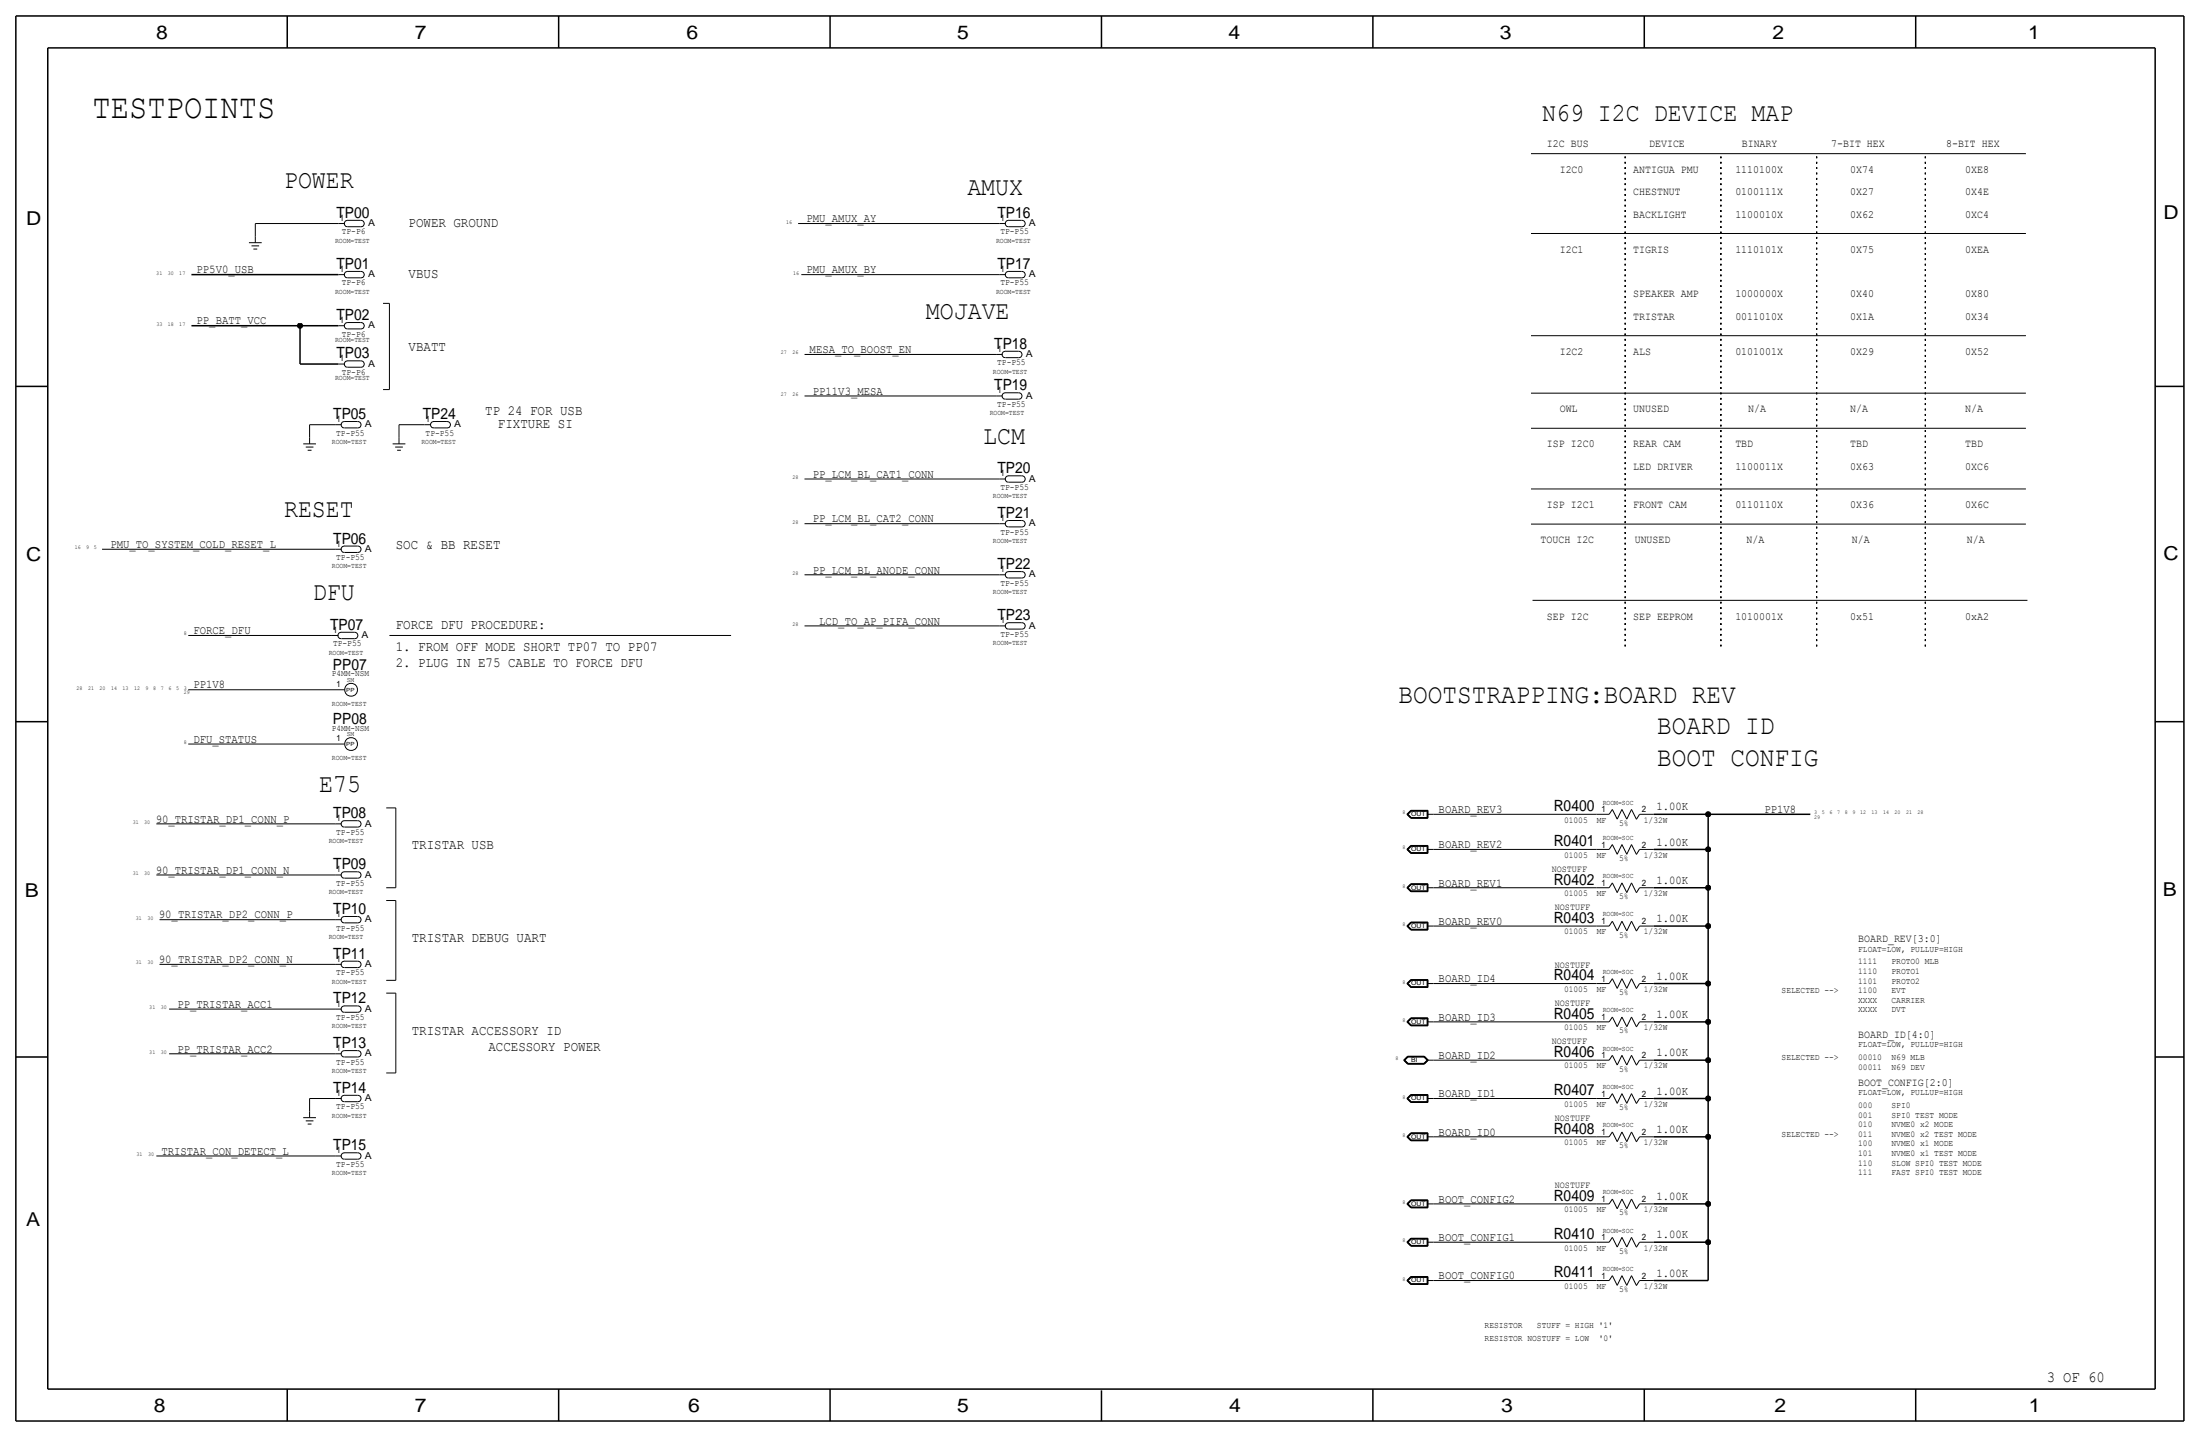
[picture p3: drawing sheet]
<svg xmlns="http://www.w3.org/2000/svg" width="875mm" height="572mm" viewBox="0 0 875 572" stroke-linecap="round" stroke-linejoin="round" font-family="sans-serif">
<g fill="none" stroke="#000" stroke-width=".4">
<path d="M608.9 61.1h196.9zM99 96.5h5.1zM100 97.8h3.1zM100.8 99.1h1.5zM101.5 88.9h33.1zM101.5 88.9v5.1zM101.5 94v2.5zM134.6 88.9h2.5zM138.2 87.6h5.3zM138.3 87.7a1.25 1.25 0 0 0-1.4 1.2 1.25 1.25 0 0 0 1.4 1.3M138.4 90.2h5.1zM143.5 87.7a1.25 1.25 0 0 1 1.4 1.2 1.25 1.25 0 0 1-1.4 1.3"/>
<path d="M317.5 88.9h80zM397.5 88.9h2.5zM401.1 87.6h5.3zM401.2 87.7a1.25 1.25 0 0 0-1.4 1.2 1.25 1.25 0 0 0 1.4 1.3M401.3 90.2h5.1zM406.4 87.7a1.25 1.25 0 0 1 1.4 1.2 1.25 1.25 0 0 1-1.4 1.3M608.9 92.9h196.9zM134.6 109.2h2.5zM138.2 108h5.3zM138.3 108a1.25 1.25 0 0 0-1.4 1.2 1.25 1.25 0 0 0 1.4 1.3M138.4 110.5h5.1zM143.5 108a1.25 1.25 0 0 1 1.4 1.2 1.25 1.25 0 0 1-1.4 1.3"/>
<path d="M318.7 109.2h78.8zM397.5 109.2h2.5zM401.1 108h5.3zM401.2 108a1.25 1.25 0 0 0-1.4 1.2 1.25 1.25 0 0 0 1.4 1.3M401.3 110.5h5.1zM406.4 108a1.25 1.25 0 0 1 1.4 1.2 1.25 1.25 0 0 1-1.4 1.3M134.6 129.5h2.5zM138.2 128.3h5.3zM138.3 128.3a1.25 1.25 0 0 0-1.4 1.3 1.25 1.25 0 0 0 1.4 1.2M138.4 130.8h5.1zM143.5 128.3a1.25 1.25 0 0 1 1.4 1.3 1.25 1.25 0 0 1-1.4 1.2M152.3 120.7h2.6z"/>
<path d="M154.9 120.6v34.3zM399.8 139.7h5.3zM399.9 139.7a1.25 1.25 0 0 0-1.3 1.3 1.25 1.25 0 0 0 1.3 1.2M405.1 139.8a1.25 1.25 0 0 1 1.4 1.2 1.25 1.25 0 0 1-1.4 1.2M608.9 133.5h196.9zM134.6 144.8h2.5zM138.2 143.5h5.3zM138.3 143.6a1.25 1.25 0 0 0-1.4 1.2 1.25 1.25 0 0 0 1.4 1.2M138.4 146.1h5.1zM143.5 143.6a1.25 1.25 0 0 1 1.4 1.2 1.25 1.25 0 0 1-1.4 1.3M152.3 154.9h2.6zM320 141h76.2z"/>
<path d="M320 157.5h76.2zM396.2 157.5h2.5zM396.2 141h2.5zM399.8 156.2h5.3zM399.9 156.3a1.25 1.25 0 0 0-1.3 1.2 1.25 1.25 0 0 0 1.3 1.2M400 158.8h5.1zM400 142.2h5.1zM405.1 156.3a1.25 1.25 0 0 1 1.4 1.2 1.25 1.25 0 0 1-1.4 1.3M608.9 156.4h196.9zM120.6 176.5h5.1zM121.6 177.8h3.1zM122.4 179.1h1.5z"/>
<path d="M123.1 168.9v5.1zM123.1 168.9h10.2zM123.1 174v2.5zM133.3 168.9h2.5zM137 167.6h5.2zM137.1 167.7a1.25 1.25 0 0 0-1.4 1.2 1.25 1.25 0 0 0 1.4 1.3M137.1 170.2h5.1zM142.2 167.7a1.25 1.25 0 0 1 1.4 1.2 1.25 1.25 0 0 1-1.4 1.3M156.2 176.5h5zM157.2 177.8h3zM157.9 179.1h1.6zM158.7 168.9h10.2z"/>
<path d="M158.7 168.9v5.1zM158.7 174v2.5zM168.9 168.9h2.5zM172.5 167.6h5.2zM172.6 167.7a1.25 1.25 0 0 0-1.4 1.2 1.25 1.25 0 0 0 1.4 1.3M172.7 170.2h5zM177.7 167.7a1.25 1.25 0 0 1 1.5 1.2 1.25 1.25 0 0 1-1.5 1.3M608.9 170.3h196.9zM320 190.5h77.5zM397.5 190.5h2.5zM401.1 189.2h5.3zM401.2 189.3a1.25 1.25 0 0 0-1.4 1.2 1.25 1.25 0 0 0 1.4 1.3"/>
<path d="M401.3 191.8h5.1zM406.4 189.3a1.25 1.25 0 0 1 1.4 1.2 1.25 1.25 0 0 1-1.4 1.3M608.9 194.5h196.9zM40.6 218.4h92.7zM133.3 218.4h2.5zM137 217.2h5.2zM137.1 217.2a1.25 1.25 0 0 0-1.4 1.3 1.25 1.25 0 0 0 1.4 1.2M137.1 219.7h5.1zM142.2 217.2a1.25 1.25 0 0 1 1.4 1.3 1.25 1.25 0 0 1-1.4 1.2M320 208.3h77.5zM397.5 208.3h2.5zM401.1 207h5.3z"/>
<path d="M401.2 207.1a1.25 1.25 0 0 0-1.4 1.2 1.25 1.25 0 0 0 1.4 1.2M401.3 209.6h5.1zM406.4 207.1a1.25 1.25 0 0 1 1.4 1.2 1.25 1.25 0 0 1-1.4 1.3M608.9 208.4h196.9zM320 228.6h77.5zM397.5 228.6h2.5zM401.1 227.3h5.3zM401.2 227.4a1.25 1.25 0 0 0-1.4 1.2 1.25 1.25 0 0 0 1.4 1.3M401.3 229.9h5.1zM406.4 227.4a1.25 1.25 0 0 1 1.4 1.2 1.25 1.25 0 0 1-1.4 1.3M609.6 238.8h196.8zM74.9 252.7h57.1z"/>
<path d="M132 252.7h2.6zM135.7 251.5h5.2zM135.8 251.5a1.25 1.25 0 0 0-1.4 1.3 1.25 1.25 0 0 0 1.4 1.2M135.8 254h5.1zM140.9 251.5a1.25 1.25 0 0 1 1.4 1.3 1.25 1.25 0 0 1-1.4 1.2M154.9 252.7h135.9zM320 248.9h77.5zM397.5 248.9h2.5zM401.1 247.7h5.3zM401.2 247.7a1.25 1.25 0 0 0-1.4 1.2 1.25 1.25 0 0 0 1.4 1.3M401.3 250.2h5.1zM406.4 247.7a1.25 1.25 0 0 1 1.4 1.2 1.25 1.25 0 0 1-1.4 1.3"/>
<path d="M74.9 274.3h57.1zM132 274.3h5.1zM74.9 295.9h57.1zM132 295.9h5.1zM62.2 327.7h71.1zM133.3 327.7h2.5zM137 326.4h5.2zM137.1 326.4a1.25 1.25 0 0 0-1.4 1.3 1.25 1.25 0 0 0 1.4 1.2M137.1 328.9h5.1zM142.2 326.4a1.25 1.25 0 0 1 1.4 1.3 1.25 1.25 0 0 1-1.4 1.2M153.6 321.3h3.8zM157.4 321.3v31.8z"/>
<path d="M559.6 337.8l1.5 1.6zM559.6 323.8l1.5 1.6zM559.6 337.8l1.5-1.6zM559.7 337.8l1.5-1.5zM559.7 323.9l1.5-1.5zM559.7 337.8l1.5 1.5zM559.7 323.9l1.5 1.4zM559.9 337.8l1.3-1.4zM559.9 337.8l1.3 1.4zM559.9 323.9l1.3 1.3zM560 337.8l1.3-1.3zM560 323.9l1.3-1.3z"/>
<path d="M560 337.8l1.3 1.3zM560 323.8l1.3 1.3zM561.1 336.2h6.8zM561.1 322.3h6.8zM561.1 322.3l-1.5 1.6zM561.1 339.4h6.8zM561.1 325.4h6.8zM561.2 339.3h6.6zM561.2 325.3h6.6zM561.2 336.3h6.6zM561.2 322.4h6.6zM561.2 339.2h6.5z"/>
<path d="M561.2 325.2h6.5zM561.2 322.5l-1.3 1.4zM561.2 336.4h6.5zM561.2 322.5h6.5zM561.3 336.6h6.3zM561.3 339.1h6.3zM561.3 322.6h6.3zM561.3 325.1h6.3zM567.6 337.8h2.6zM567.6 323.9h2.6zM567.6 336.6v2.5zM567.6 322.6v2.5z"/>
<path d="M567.7 336.4v2.8zM567.7 322.5v2.7zM567.8 336.3v3zM567.8 322.4v2.9zM567.9 336.2v3.2zM567.9 322.3v3.1zM570.2 323.9h64.8zM570.2 337.8h64.8zM635 323.9h5zM635 337.8h5zM641.3 321.9l1.9 3.9zM641.3 335.9l1.9 3.9z"/>
<path d="M641.3 321.9l-1.3 2zM641.3 335.9l-1.3 1.9zM645.1 321.9l-1.9 3.9zM645.1 335.9l-1.9 3.9zM645.1 321.9l1.9 3.9zM645.1 335.9l1.9 3.9zM648.9 321.9l-1.9 3.9zM648.9 335.9l-1.9 3.9zM648.9 321.9l2 3.9zM648.9 335.9l2 3.9zM652.1 323.9h5.7zM652.1 337.8h5.7z"/>
<path d="M652.1 323.9l-1.2 2zM652.1 337.8l-1.2 2.1zM62.2 348h71.1zM133.3 348h2.5zM137 346.7h5.2zM137.1 346.8a1.25 1.25 0 0 0-1.4 1.2 1.25 1.25 0 0 0 1.4 1.2M137.1 349.2h5.1zM142.2 346.8a1.25 1.25 0 0 1 1.4 1.2 1.25 1.25 0 0 1-1.4 1.2M153.6 358.1h3.8zM153.6 353.1h3.8zM157.4 358.1v31.8zM559.6 353.1l1.5 1.5z"/>
<path d="M559.7 353.1l1.5-1.5zM559.7 353.1l1.5 1.4zM559.9 353.1l1.3 1.3zM560 353.1l1.3-1.3zM560 353.1l1.3 1.2zM561.1 351.5h6.8zM561.1 351.5l-1.5 1.6zM561.1 354.6h6.8zM561.2 354.5h6.6zM561.2 351.6h6.6zM561.2 354.4h6.5zM561.2 351.7l-1.3 1.4z"/>
<path d="M561.2 351.7h6.5zM561.3 351.8h6.3zM561.3 354.3h6.3zM567.6 353.1h2.6zM567.6 351.8v2.5zM567.7 351.7v2.7zM567.8 351.6v2.9zM567.9 351.5v3.1zM570.2 353.1h64.8zM635 353.1h5zM641.3 351.1l1.9 3.9zM641.3 351.1l-1.3 2z"/>
<path d="M645.1 351.1l-1.9 3.9zM645.1 351.1l1.9 3.9zM648.9 351.1l-1.9 3.9zM648.9 351.1l2 3.9zM652.1 353.1h5.7zM652.1 353.1l-1.2 2zM63.4 365.8h69.9zM133.3 365.8h2.5zM137 364.5h5.2zM137.1 364.5a1.25 1.25 0 0 0-1.4 1.3 1.25 1.25 0 0 0 1.4 1.2M137.1 367h5.1zM142.2 364.5a1.25 1.25 0 0 1 1.4 1.3 1.25 1.25 0 0 1-1.4 1.2"/>
<path d="M559.6 368.3l1.5 1.6zM559.6 368.3l1.5-1.6zM559.7 368.3l1.5-1.5zM559.7 368.3l1.5 1.5zM559.9 368.3l1.3-1.4zM559.9 368.3l1.3 1.4zM560 368.3l1.3-1.3zM560 368.3l1.3 1.3zM561.1 366.7h6.8zM561.1 369.9h6.8zM561.2 369.8h6.6zM561.2 366.8h6.6z"/>
<path d="M561.2 369.7h6.5zM561.2 366.9h6.5zM561.3 367h6.3zM561.3 369.6h6.3zM567.6 368.3h2.6zM567.6 367v2.6zM567.7 366.9v2.8zM567.8 366.8v3zM567.9 366.7v3.2zM570.2 368.3h64.8zM635 368.3h5zM641.3 366.4l1.9 3.8z"/>
<path d="M641.3 366.4l-1.3 1.9zM645.1 366.4l-1.9 3.8zM645.1 366.4l1.9 3.8zM648.9 366.4l-1.9 3.8zM648.9 366.4l2 3.8zM652.1 368.3h5.7zM652.1 368.3l-1.2 2zM63.4 383.5h69.9zM133.3 383.5h2.5zM137 382.3h5.2zM137.1 382.3a1.25 1.25 0 0 0-1.4 1.3 1.25 1.25 0 0 0 1.4 1.2M137.1 384.8h5.1z"/>
<path d="M142.2 382.3a1.25 1.25 0 0 1 1.4 1.3 1.25 1.25 0 0 1-1.4 1.2M153.6 395h3.8zM153.6 389.9h3.8zM157.4 395v31.7zM559.6 391.2l1.5 1.5zM559.6 391.2l1.5-1.6zM559.7 391.2l1.5-1.5zM559.7 391.2l1.5 1.4zM559.9 391.2l1.3-1.4zM559.9 391.2l1.3 1.3zM560 391.2l1.3-1.3zM560 391.2l1.3 1.2z"/>
<path d="M561.1 389.6h6.8zM561.1 392.7h6.8zM561.2 392.6h6.6zM561.2 389.7h6.6zM561.2 392.5h6.5zM561.2 389.8h6.5zM561.3 389.9h6.3zM561.3 392.4h6.3zM567.6 391.2h2.6zM567.6 389.9v2.5zM567.7 389.8v2.7zM567.8 389.7v2.9z"/>
<path d="M567.9 389.6v3.1zM570.2 391.2h64.8zM635 391.2h5zM641.3 389.2l1.9 3.9zM641.3 389.2l-1.3 2zM645.1 389.2l-1.9 3.9zM645.1 389.2l1.9 3.9zM648.9 389.2l-1.9 3.9zM648.9 389.2l2 3.9zM652.1 391.2h5.7zM652.1 391.2l-1.2 2zM67.3 401.3h66z"/>
<path d="M67.3 419.1h66zM133.3 419.1h2.5zM133.3 401.3h2.5zM137 417.8h5.2zM137 400.1h5.2zM137.1 417.9a1.25 1.25 0 0 0-1.4 1.2 1.25 1.25 0 0 0 1.4 1.3M137.1 400.1a1.25 1.25 0 0 0-1.4 1.2 1.25 1.25 0 0 0 1.4 1.3M137.1 402.6h5.1zM142.2 417.9a1.25 1.25 0 0 1 1.4 1.2 1.25 1.25 0 0 1-1.4 1.3M142.2 400.1a1.25 1.25 0 0 1 1.4 1.2 1.25 1.25 0 0 1-1.4 1.3M559.6 406.4l1.5 1.6zM559.7 406.4l1.5-1.5z"/>
<path d="M559.7 406.4l1.5 1.5zM559.9 406.4l1.3 1.4zM560 406.4l1.3-1.3zM560 406.4l1.3 1.3zM561.1 404.8h6.8zM561.1 404.8l-1.5 1.6zM561.1 408h6.8zM561.2 407.9h6.6zM561.2 404.9h6.6zM561.2 407.8h6.5zM561.2 405l-1.3 1.4zM561.2 405h6.5z"/>
<path d="M561.3 405.1h6.3zM561.3 407.7h6.3zM567.6 406.4h2.6zM567.6 405.1v2.6zM567.7 405v2.8zM567.8 404.9v3zM567.9 404.8v3.2zM570.2 406.4h64.8zM635 406.4h5zM641.3 419.7l1.9 3.9zM641.3 404.5l1.9 3.8zM641.3 419.7l-1.3 1.9z"/>
<path d="M641.3 404.5l-1.3 1.9zM645.1 419.7l-1.9 3.9zM645.1 404.5l-1.9 3.8zM645.1 419.7l1.9 3.9zM645.1 404.5l1.9 3.8zM648.9 419.7l-1.9 3.9zM648.9 404.5l-1.9 3.8zM648.9 419.7l2 3.9zM648.9 404.5l2 3.8zM652.1 406.4h5.7zM652.1 406.4l-1.2 2zM123.1 436.9h10.2z"/>
<path d="M123.1 436.9v5.1zM133.3 436.9h2.5zM137 435.6h5.2zM137.1 435.7a1.25 1.25 0 0 0-1.4 1.2 1.25 1.25 0 0 0 1.4 1.3M137.1 438.1h5.1zM137.1 420.4h5.1zM142.2 435.7a1.25 1.25 0 0 1 1.4 1.2 1.25 1.25 0 0 1-1.4 1.2M153.6 426.7h3.8zM558.3 421.6l1.6 1.6zM558.4 421.6l1.5-1.4zM558.4 421.6l1.5 1.5zM558.6 421.6l1.4-1.3z"/>
<path d="M558.6 421.6l1.4 1.4zM558.8 421.6l1.2 1.3zM558.8 421.6l1.2-1.2zM559.6 436.9l1.5 1.6zM559.6 436.9l1.5-1.6zM559.7 436.9l1.5-1.5zM559.7 436.9l1.5 1.5zM559.9 436.9l1.3-1.4zM559.9 423.2h6.6zM559.9 436.9l1.3 1.4zM559.9 420.1l-1.6 1.5zM559.9 420.1h6.6z"/>
<path d="M559.9 420.2h6.6zM559.9 423.1h6.6zM560 423h6.4zM560 420.3h6.4zM560 436.9l1.3-1.3zM560 422.9h6.4zM560 420.4h6.4zM560 436.9l1.3 1.2zM561.1 435.3h6.8zM561.1 438.5h6.8zM561.2 438.4h6.6zM561.2 435.4h6.6z"/>
<path d="M561.2 438.3h6.5zM561.2 435.5h6.5zM561.3 435.6h6.3zM561.3 438.1h6.3zM566.4 422.9l1.2-1.3zM566.4 420.4l1.2 1.2zM566.4 423l1.4-1.4zM566.4 420.3l1.4 1.3zM566.5 423.1l1.4-1.5zM566.5 420.2l1.4 1.4zM566.5 420.1l1.6 1.5zM566.5 423.2l1.6-1.6z"/>
<path d="M567.6 436.9h2.6zM567.6 421.6h2.6zM567.6 435.6v2.5zM567.7 435.5v2.8zM567.8 435.4v3zM567.9 435.3v3.2zM570.2 436.9h64.8zM570.2 421.6h64.8zM635 421.6h5zM635 436.9h5zM641.3 434.9l1.9 3.9zM641.3 434.9l-1.3 2z"/>
<path d="M645.1 434.9l-1.9 3.9zM645.1 434.9l1.9 3.9zM648.9 434.9l-1.9 3.9zM648.9 434.9l2 3.9zM652.1 421.6h5.7zM652.1 436.9h5.7zM652.1 421.6l-1.2 2.1zM652.1 436.9l-1.2 2zM62.2 459.7h71.1zM120.6 444.5h5.1zM121.6 445.8h3.1zM122.4 447h1.5z"/>
<path d="M123.1 442v2.5zM133.3 459.7h2.5zM137 458.5h5.2zM137.1 458.5a1.25 1.25 0 0 0-1.4 1.3 1.25 1.25 0 0 0 1.4 1.2M142.2 458.5a1.25 1.25 0 0 1 1.4 1.3 1.25 1.25 0 0 1-1.4 1.2M559.6 452.1l1.5 1.6zM559.6 452.1l1.5-1.6zM559.7 452.1l1.5-1.5zM559.7 452.1l1.5 1.5zM559.9 452.1l1.3-1.4zM559.9 452.1l1.3 1.4zM560 452.1l1.3-1.2z"/>
<path d="M560 452.1l1.3 1.3zM561.1 450.5h6.8zM561.1 453.7h6.8zM561.2 453.6h6.6zM561.2 450.6h6.6zM561.2 453.5h6.5zM561.2 450.7h6.5zM561.3 450.9h6.3zM561.3 453.4h6.3zM567.6 452.1h2.6zM567.6 450.9v2.5zM567.7 450.7v2.8z"/>
<path d="M567.8 450.6v3zM567.9 450.5v3.2zM570.2 452.1h64.8zM635 452.1h5zM641.3 450.2l1.9 3.9zM641.3 450.2l-1.3 1.9zM645.1 450.2l-1.9 3.9zM645.1 450.2l1.9 3.9zM648.9 450.2l-1.9 3.9zM648.9 450.2l2 3.9zM652.1 452.1h5.7zM652.1 452.1l-1.2 2.1z"/>
<path d="M137.1 461h5.1zM559.6 478.8l1.5 1.6zM559.6 478.8l1.5-1.6zM559.7 478.8l1.5-1.5zM559.7 478.8l1.5 1.5zM559.9 478.8l1.3-1.4zM559.9 478.8l1.3 1.4zM560 478.8l1.3-1.3zM560 478.8l1.3 1.3zM561.1 477.2h6.8zM561.2 477.3h6.6zM561.2 477.4h6.5z"/>
<path d="M561.3 477.5h6.3zM567.6 478.8h2.6zM567.6 477.5v2.6zM567.7 477.4v2.8zM567.8 477.3v3zM567.9 477.2v3.2zM570.2 478.8h64.8zM635 478.8h5zM641.3 476.9l1.9 3.8zM641.3 476.9l-1.3 1.9zM645.1 476.9l-1.9 3.8zM645.1 476.9l1.9 3.8z"/>
<path d="M648.9 476.9l-1.9 3.8zM648.9 476.9l2 3.8zM652.1 478.8h5.7zM652.1 478.8l-1.2 2zM559.6 494l1.5 1.6zM559.7 494l1.5-1.4zM559.7 494l1.5 1.5zM559.9 494l1.3 1.4zM560 494l1.3-1.2zM560 494l1.3 1.3zM561.1 492.5h6.8zM561.1 492.5l-1.5 1.5z"/>
<path d="M561.1 480.4h6.8zM561.1 495.6h6.8zM561.2 480.3h6.6zM561.2 495.5h6.6zM561.2 492.6h6.6zM561.2 480.2h6.5zM561.2 495.4h6.5zM561.2 492.7l-1.3 1.3zM561.2 492.7h6.5zM561.3 480.1h6.3zM561.3 492.8h6.3zM561.3 495.3h6.3z"/>
<path d="M567.6 494h2.6zM567.6 492.8v2.5zM567.7 492.7v2.7zM567.8 492.6v2.9zM567.9 492.5v3.1zM570.2 494h64.8zM635 494h5zM641.3 492.1l1.9 3.9zM641.3 492.1l-1.3 1.9zM645.1 492.1l-1.9 3.9zM645.1 492.1l1.9 3.9zM648.9 492.1l-1.9 3.9z"/>
<path d="M648.9 492.1l2 3.9zM652.1 494h5.7zM652.1 494l-1.2 2.1zM559.6 509.3l1.5 1.5zM559.6 509.3l1.5-1.6zM559.7 509.3l1.5-1.5zM559.7 509.3l1.5 1.4zM559.9 509.3l1.3-1.4zM559.9 509.3l1.3 1.3zM560 509.3l1.3-1.3zM560 509.3l1.3 1.2zM561.1 507.7h6.8z"/>
<path d="M561.1 510.8h6.8zM561.2 510.7h6.6zM561.2 507.8h6.6zM561.2 510.6h6.5zM561.2 507.9h6.5zM561.3 508h6.3zM561.3 510.5h6.3zM567.6 509.3h2.6zM567.6 508v2.5zM567.7 507.9v2.7zM567.8 507.8v2.9zM567.9 507.7v3.1z"/>
<path d="M570.2 509.3h64.8zM635 509.3h5zM641.3 507.3l1.9 3.9zM641.3 507.3l-1.3 2zM645.1 507.3l-1.9 3.9zM645.1 507.3l1.9 3.9zM648.9 507.3l-1.9 3.9zM648.9 507.3l2 3.9zM652.1 509.3h5.7zM652.1 509.3l-1.2 2z"/>
<circle cx="139.6" cy="274.3" r="2.56"/>
<circle cx="139.6" cy="295.9" r="2.56"/>
</g>
<path d="M646.4 62.2v195.6zM684.5 62.2v195.6zM722.6 62.2v195.6zM765.8 62.2v195.6z" fill="none" stroke="#000" stroke-width=".4" stroke-dasharray=".7 1.4" stroke-linecap="butt"/>
<g fill="none" stroke="#000" stroke-width=".6" stroke-linecap="butt">
<path d="M6.3 6.4v558.7zM6.3 6.4h862.3zM19 19.1v533.4zM19 19.1h838.2zM114.2 6.4v12.7zM222.2 6.4v12.7zM330.1 6.4v12.7zM438.1 6.4v12.7zM546.1 6.4v12.7zM654 6.4v12.7zM762 6.4v12.7zM857.2 19.1v533.4z"/>
<path d="M868.6 6.4v558.7zM76.1 109.2h58.5zM76.1 129.5h43.2zM119.3 129.5h15.3zM119.3 129.5v15.3zM6.3 153.7h12.7zM119.3 144.8h15.3zM857.2 153.7h11.4zM6.3 287h12.7zM857.2 287h11.4zM657.8 337.8h21.6zM657.8 323.9h21.6z"/>
<path d="M679.4 337.8v15.3zM679.4 323.9v13.9zM679.4 323.9h40.6zM657.8 353.1h21.6zM679.4 353.1v15.2zM657.8 368.3h21.6zM679.4 368.3v22.9zM657.8 391.2h21.6zM679.4 391.2v15.2zM657.8 406.4h21.6zM679.4 406.4v15.2zM6.3 420.4h12.7z"/>
<path d="M657.8 436.9h21.6zM657.8 421.6h21.6zM679.4 436.9v15.2zM679.4 421.6v15.3zM857.2 420.4h11.4zM657.8 452.1h21.6zM679.4 452.1v26.7zM657.8 478.8h21.6zM679.4 478.8v15.2zM657.8 494h21.6zM679.4 494v15.3zM657.8 509.3h21.6z"/>
<path d="M19 552.5h838.2zM114.2 552.4v12.7zM222.2 552.5v12.7zM330.1 552.5v12.7zM438.1 553v12.1zM546.1 552.5v12.7zM654 552.5v12.7zM762 552.5v12.7zM6.3 565.1h862.3z"/>
</g>
<g fill="#000" stroke="#000" stroke-width=".4">
<circle cx="119.3" cy="129.5" r="1.02"/>
<circle cx="679.4" cy="337.8" r="1.02"/>
<circle cx="679.4" cy="323.8" r="1.02"/>
<circle cx="679.4" cy="353.1" r="1.02"/>
<circle cx="679.4" cy="368.3" r="1.02"/>
<circle cx="679.4" cy="391.2" r="1.02"/>
<circle cx="679.4" cy="406.4" r="1.02"/>
<circle cx="679.4" cy="436.9" r="1.02"/>
<circle cx="679.4" cy="421.6" r="1.02"/>
<circle cx="679.4" cy="452.1" r="1.02"/>
<circle cx="679.4" cy="478.8" r="1.02"/>
<circle cx="679.4" cy="494" r="1.02"/>
</g>
<text font-size="13.6" x="36.8" y="47">TESTPOINTS</text>
<g font-size="10.9">
<text x="556.2" y="279.4">BOOTSTRAPPING:BOARD REV</text>
<text x="659.1" y="292.1">BOARD ID</text>
<text x="659.1" y="304.8">BOOT CONFIG</text>
</g>
<g font-size="10.4">
<text x="613.4" y="48.3">N69 I2C DEVICE MAP</text>
<text x="113" y="74.9">POWER</text>
<text x="384.8" y="77.5">AMUX</text>
<text x="368.3" y="127">MOJAVE</text>
<text x="391.1" y="176.5">LCM</text>
<text x="113" y="205.7">RESET</text>
<text x="124.4" y="238.8">DFU</text>
<text x="126.9" y="315">E75</text>
</g>
<g font-size="7.6">
<text x="62.2" y="15.5">8</text>
<text x="165" y="15.5">7</text>
<text x="273" y="15.5">6</text>
<text x="380.7" y="15.5">5</text>
<text x="488.6" y="15.5">4</text>
<text x="596.6" y="15.5">3</text>
<text x="705.1" y="15.5">2</text>
<text x="806.7" y="15.5">1</text>
<text x="10.4" y="89.4">D</text>
<text x="860.5" y="87.1">D</text>
<text x="10.4" y="223.3">C</text>
<text x="860.5" y="222.8">C</text>
<text x="9.8" y="356.6">B</text>
<text x="860.2" y="356.4">B</text>
<text x="10.4" y="487.4">A</text>
<text x="61.2" y="561.6">8</text>
<text x="165" y="561.6">7</text>
<text x="273.8" y="561.6">6</text>
<text x="380.7" y="561.6">5</text>
<text x="488.9" y="561.6">4</text>
<text x="597.1" y="561.6">3</text>
<text x="705.8" y="561.6">2</text>
<text x="806.9" y="561.6">1</text>
</g>
<g font-size="6.2">
<text x="133.8" y="86.6">TP00</text>
<text x="396.7" y="86.6">TP16</text>
<text x="133.8" y="106.9">TP01</text>
<text x="396.7" y="106.9">TP17</text>
<text x="133.8" y="127.3">TP02</text>
<text x="133.8" y="142.5">TP03</text>
<text x="395.5" y="138.7">TP18</text>
<text x="395.5" y="155.2">TP19</text>
<text x="132.6" y="166.6">TP05</text>
<text x="168.1" y="166.6">TP24</text>
<text x="396.7" y="188.2">TP20</text>
<text x="396.7" y="206">TP21</text>
<text x="132.6" y="216.2">TP06</text>
<text x="396.7" y="226.3">TP22</text>
<text x="131.3" y="250.4">TP07</text>
<text x="396.7" y="246.6">TP23</text>
<text x="132.4" y="266.4">PP07</text>
<text x="132.4" y="288">PP08</text>
<text x="618" y="322.6">R0400</text>
<text x="132.6" y="325.4">TP08</text>
<text x="618" y="336.6">R0401</text>
<text x="132.6" y="345.7">TP09</text>
<text x="618" y="351.8">R0402</text>
<text x="132.6" y="363.5">TP10</text>
<text x="618" y="367">R0403</text>
<text x="132.6" y="381.3">TP11</text>
<text x="618" y="389.9">R0404</text>
<text x="132.6" y="399">TP12</text>
<text x="618" y="405.1">R0405</text>
<text x="132.6" y="416.8">TP13</text>
<text x="618" y="420.4">R0406</text>
<text x="132.6" y="434.6">TP14</text>
<text x="618" y="435.6">R0407</text>
<text x="618" y="450.9">R0408</text>
<text x="132.6" y="457.5">TP15</text>
<text x="618" y="477.5">R0409</text>
<text x="618" y="492.8">R0410</text>
<text x="618" y="508">R0411</text>
<text x="814.1" y="549.7">3 OF 60</text>
</g>
<g font-size="5.6">
<text x="162.5" y="90.2">POWER GROUND</text>
<text x="162.5" y="110.5">VBUS</text>
<text x="162.5" y="139.7">VBATT</text>
<text x="193" y="165.1">TP 24 FOR USB</text>
<text x="198.1" y="170.2">FIXTURE SI</text>
<text x="157.4" y="218.4">SOC &amp; BB RESET</text>
<text x="157.4" y="250.2">FORCE DFU PROCEDURE:</text>
<text x="157.4" y="259.1">1. FROM OFF MODE SHORT TP07 TO PP07</text>
<text x="157.4" y="265.4">2. PLUG IN E75 CABLE TO FORCE DFU</text>
<text x="163.8" y="337.8">TRISTAR USB</text>
<text x="163.8" y="374.7">TRISTAR DEBUG UART</text>
<text x="163.8" y="411.5">TRISTAR ACCESSORY ID</text>
<text x="194.3" y="417.8">ACCESSORY POWER</text>
</g>
<g font-size="4.7">
<text x="320.8" y="88.4">PMU_AMUX_AY</text>
<text x="78.2" y="108.7">PP5V0_USB</text>
<text x="320.8" y="108.7">PMU_AMUX_BY</text>
<text x="78.2" y="129">PP_BATT_VCC</text>
<text x="322" y="140.5">MESA_TO_BOOST_EN</text>
<text x="323.3" y="157">PP11V3_MESA</text>
<text x="323.3" y="190">PP_LCM_BL_CAT1_CONN</text>
<text x="323.3" y="207.8">PP_LCM_BL_CAT2_CONN</text>
<text x="43.9" y="217.9">PMU_TO_SYSTEM_COLD_RESET_L</text>
<text x="323.3" y="228.1">PP_LCM_BL_ANODE_CONN</text>
<text x="325.8" y="248.4">LCD_TO_AP_PIFA_CONN</text>
<text x="76.9" y="252.2">FORCE_DFU</text>
<text x="76.9" y="273.8">PP1V8</text>
<text x="76.9" y="295.4">DFU_STATUS</text>
<text x="572.2" y="323.4">BOARD_REV3</text>
<text x="658.8" y="322.3">1.00K</text>
<text x="701.8" y="323.3">PP1V8</text>
<text x="61.9" y="327.2">90_TRISTAR_DP1_CONN_P</text>
<text x="572.2" y="337.3">BOARD_REV2</text>
<text x="658.8" y="336.3">1.00K</text>
<text x="61.9" y="347.5">90_TRISTAR_DP1_CONN_N</text>
<text x="572.2" y="352.6">BOARD_REV1</text>
<text x="658.8" y="351.5">1.00K</text>
<text x="63.2" y="365.3">90_TRISTAR_DP2_CONN_P</text>
<text x="572.2" y="367.8">BOARD_REV0</text>
<text x="658.8" y="366.8">1.00K</text>
<text x="63.2" y="383">90_TRISTAR_DP2_CONN_N</text>
<text x="658.8" y="389.6">1.00K</text>
<text x="572.2" y="390.7">BOARD_ID4</text>
<text x="70.6" y="400.8">PP_TRISTAR_ACC1</text>
<text x="572.2" y="405.9">BOARD_ID3</text>
<text x="658.8" y="404.9">1.00K</text>
<text x="70.6" y="418.6">PP_TRISTAR_ACC2</text>
<text x="572.2" y="421.1">BOARD_ID2</text>
<text x="658.8" y="420.1">1.00K</text>
<text x="572.2" y="436.4">BOARD_ID1</text>
<text x="658.8" y="435.4">1.00K</text>
<text x="572.2" y="451.6">BOARD_ID0</text>
<text x="658.8" y="450.6">1.00K</text>
<text x="64.2" y="459.2">TRISTAR_CON_DETECT_L</text>
<text x="572.2" y="478.3">BOOT_CONFIG2</text>
<text x="658.8" y="477.3">1.00K</text>
<text x="572.2" y="493.5">BOOT_CONFIG1</text>
<text x="658.8" y="492.5">1.00K</text>
<text x="572.2" y="508.8">BOOT_CONFIG0</text>
<text x="658.8" y="507.7">1.00K</text>
</g>
<g font-size="4.4">
<text x="615.3" y="58.6">I2C BUS</text>
<text x="655.9" y="58.6">DEVICE</text>
<text x="692.8" y="58.6">BINARY</text>
<text x="728.3" y="58.6">7-BIT HEX</text>
<text x="774" y="58.6">8-BIT HEX</text>
<text x="620.4" y="68.7">I2C0</text>
<text x="649.6" y="68.7">ANTIGUA PMU</text>
<text x="690.2" y="68.7">1110100X</text>
<text x="735.9" y="68.7">0X74</text>
<text x="781.7" y="68.7">0XE8</text>
<text x="649.6" y="77.6">CHESTNUT</text>
<text x="690.2" y="77.6">0100111X</text>
<text x="735.9" y="77.6">0X27</text>
<text x="781.7" y="77.6">0X4E</text>
<text x="649.6" y="86.5">BACKLIGHT</text>
<text x="690.2" y="86.5">1100010X</text>
<text x="735.9" y="86.5">0X62</text>
<text x="781.7" y="86.5">0XC4</text>
<text x="620.4" y="100.5">I2C1</text>
<text x="649.6" y="100.5">TIGRIS</text>
<text x="690.2" y="100.5">1110101X</text>
<text x="735.9" y="100.5">0X75</text>
<text x="781.7" y="100.5">0XEA</text>
<text x="649.6" y="118.3">SPEAKER AMP</text>
<text x="690.2" y="118.3">1000000X</text>
<text x="735.9" y="118.3">0X40</text>
<text x="781.7" y="118.3">0X80</text>
<text x="649.6" y="127.2">TRISTAR</text>
<text x="690.2" y="127.2">0011010X</text>
<text x="735.9" y="127.2">0X1A</text>
<text x="781.7" y="127.2">0X34</text>
<text x="620.4" y="141.1">I2C2</text>
<text x="649.6" y="141.1">ALS</text>
<text x="690.2" y="141.1">0101001X</text>
<text x="735.9" y="141.1">0X29</text>
<text x="781.7" y="141.1">0X52</text>
<text x="620.4" y="164">OWL</text>
<text x="649.6" y="164">UNUSED</text>
<text x="695.3" y="164">N/A</text>
<text x="735.9" y="164">N/A</text>
<text x="781.7" y="164">N/A</text>
<text x="615.3" y="178">ISP I2C0</text>
<text x="649.6" y="178">REAR CAM</text>
<text x="690.2" y="177.9">TBD</text>
<text x="735.9" y="177.9">TBD</text>
<text x="781.7" y="177.9">TBD</text>
<text x="649.6" y="186.8">LED DRIVER</text>
<text x="690.2" y="186.8">1100011X</text>
<text x="735.9" y="186.8">0X63</text>
<text x="781.7" y="186.8">0XC6</text>
<text x="615.3" y="202.1">ISP I2C1</text>
<text x="649.6" y="202.1">FRONT CAM</text>
<text x="690.2" y="202.1">0110110X</text>
<text x="735.9" y="202.1">0X36</text>
<text x="781.7" y="202.1">0X6C</text>
<text x="650.2" y="215.9">UNUSED</text>
<text x="694.6" y="215.9">N/A</text>
<text x="736.6" y="215.9">N/A</text>
<text x="782.3" y="215.9">N/A</text>
<text x="612.8" y="216.1">TOUCH I2C</text>
<text x="615.3" y="246.5">SEP I2C</text>
<text x="649.6" y="246.5">SEP EEPROM</text>
<text x="690.2" y="246.5">1010001X</text>
<text x="735.9" y="246.5">0x51</text>
<text x="781.7" y="246.5">0xA2</text>
<text x="739.1" y="374.7">BOARD_REV[3:0]</text>
<text x="739.1" y="412.7">BOARD_ID[4:0]</text>
<text x="739.1" y="431.8">BOOT_CONFIG[2:0]</text>
</g>
<g font-size="3.8">
<text x="146.4" y="90">A</text>
<text x="409.3" y="90">A</text>
<text x="146.4" y="110.3">A</text>
<text x="409.3" y="110.3">A</text>
<text x="146.4" y="130.6">A</text>
<text x="408" y="142">A</text>
<text x="146.4" y="145.8">A</text>
<text x="408" y="158.5">A</text>
<text x="145.1" y="170">A</text>
<text x="180.7" y="170">A</text>
<text x="409.3" y="191.6">A</text>
<text x="409.3" y="209.3">A</text>
<text x="145.1" y="219.5">A</text>
<text x="409.3" y="229.7">A</text>
<text x="409.3" y="250">A</text>
<text x="143.8" y="253.8">A</text>
<text x="145.1" y="328.7">A</text>
<text x="617.2" y="346.7">NOSTUFF</text>
<text x="145.1" y="349">A</text>
<text x="618.4" y="362">NOSTUFF</text>
<text x="145.1" y="366.8">A</text>
<text x="145.1" y="384.6">A</text>
<text x="618.4" y="384.8">NOSTUFF</text>
<text x="618.4" y="400.1">NOSTUFF</text>
<text x="145.1" y="402.4">A</text>
<text x="617.2" y="415.3">NOSTUFF</text>
<text x="145.1" y="420.2">A</text>
<text x="145.1" y="437.9">A</text>
<text x="618.4" y="445.8">NOSTUFF</text>
<text x="145.1" y="460.8">A</text>
<text x="618.4" y="472.4">NOSTUFF</text>
</g>
<g font-size="3.5">
<text x="135.1" y="87.9">1</text>
<text x="398" y="87.9">1</text>
<text x="135.9" y="93.2">TP-P6</text>
<text x="397.9" y="93.2">TP-P55</text>
<text x="135.1" y="108.2">1</text>
<text x="135.9" y="113.5">TP-P6</text>
<text x="397.9" y="113.5">TP-P55</text>
<text x="398" y="108.2">1</text>
<text x="135.1" y="128.5">1</text>
<text x="135.9" y="133.9">TP-P6</text>
<text x="135.1" y="143.8">1</text>
<text x="396.7" y="140">1</text>
<text x="135.9" y="149.1">TP-P6</text>
<text x="396.6" y="145.3">TP-P55</text>
<text x="396.6" y="161.8">TP-P55</text>
<text x="396.7" y="156.5">1</text>
<text x="133.8" y="167.9">1</text>
<text x="169.4" y="167.9">1</text>
<text x="133.7" y="173.2">TP-P55</text>
<text x="169.3" y="173.2">TP-P55</text>
<text x="398" y="189.5">1</text>
<text x="397.9" y="194.8">TP-P55</text>
<text x="398" y="207.3">1</text>
<text x="397.9" y="212.6">TP-P55</text>
<text x="133.8" y="217.4">1</text>
<text x="133.7" y="222.8">TP-P55</text>
<text x="398" y="227.6">1</text>
<text x="397.9" y="232.9">TP-P55</text>
<text x="132.6" y="251.7">1</text>
<text x="398" y="247.9">1</text>
<text x="132.5" y="257">TP-P55</text>
<text x="397.9" y="253.2">TP-P55</text>
<text x="132" y="269">P4MM-NSM</text>
<text x="133.9" y="273.3">1</text>
<text x="132" y="290.6">P4MM-NSM</text>
<text x="133.9" y="294.9">1</text>
<text x="637" y="323.1">1</text>
<text x="653" y="323.1">2</text>
<text x="133.8" y="326.6">1</text>
<text x="622.1" y="327.2">01005</text>
<text x="635.1" y="327.2">MF</text>
<text x="644" y="328.4">5%</text>
<text x="653.8" y="327.2">1/32W</text>
<text x="133.7" y="332">TP-P55</text>
<text x="622.1" y="341.1">01005</text>
<text x="635.1" y="341.1">MF</text>
<text x="637" y="337.1">1</text>
<text x="653" y="337.1">2</text>
<text x="653.8" y="341.1">1/32W</text>
<text x="133.8" y="347">1</text>
<text x="644" y="342.4">5%</text>
<text x="133.7" y="352.3">TP-P55</text>
<text x="637" y="352.3">1</text>
<text x="653" y="352.3">2</text>
<text x="622.1" y="356.4">01005</text>
<text x="635.1" y="356.4">MF</text>
<text x="644" y="357.6">5%</text>
<text x="653.8" y="356.4">1/32W</text>
<text x="133.8" y="364.7">1</text>
<text x="133.7" y="370.1">TP-P55</text>
<text x="622.1" y="371.6">01005</text>
<text x="635.1" y="371.6">MF</text>
<text x="637" y="367.5">1</text>
<text x="653" y="367.5">2</text>
<text x="653.8" y="371.6">1/32W</text>
<text x="644" y="372.9">5%</text>
<text x="133.8" y="382.5">1</text>
<text x="739.1" y="383.5">1111</text>
<text x="739.1" y="378.5">FLOAT=LOW, PULLUP=HIGH</text>
<text x="752.3" y="383.5">PROTO0 MLB</text>
<text x="133.7" y="387.9">TP-P55</text>
<text x="739.1" y="387.3">1110</text>
<text x="752.3" y="387.3">PROTO1</text>
<text x="622.1" y="394.5">01005</text>
<text x="635.1" y="394.5">MF</text>
<text x="637" y="390.4">1</text>
<text x="644" y="395.7">5%</text>
<text x="653" y="390.4">2</text>
<text x="653.8" y="394.5">1/32W</text>
<text x="708.6" y="395">SELECTED --&gt;</text>
<text x="739.1" y="395">1100</text>
<text x="739.1" y="391.2">1101</text>
<text x="752.3" y="395">EVT</text>
<text x="752.3" y="391.2">PROTO2</text>
<text x="133.8" y="400.3">1</text>
<text x="739.1" y="398.8">XXXX</text>
<text x="752.3" y="398.8">CARRIER</text>
<text x="133.7" y="405.6">TP-P55</text>
<text x="637" y="405.6">1</text>
<text x="653" y="405.6">2</text>
<text x="739.1" y="402.6">XXXX</text>
<text x="752.3" y="402.6">DVT</text>
<text x="622.1" y="409.7">01005</text>
<text x="635.1" y="409.7">MF</text>
<text x="644" y="411">5%</text>
<text x="653.8" y="409.7">1/32W</text>
<text x="133.8" y="418.1">1</text>
<text x="739.1" y="416.6">FLOAT=LOW, PULLUP=HIGH</text>
<text x="133.7" y="423.4">TP-P55</text>
<text x="622.1" y="424.9">01005</text>
<text x="635.1" y="424.9">MF</text>
<text x="637" y="420.9">1</text>
<text x="653" y="420.9">2</text>
<text x="653.8" y="424.9">1/32W</text>
<text x="708.6" y="421.6">SELECTED --&gt;</text>
<text x="739.1" y="421.6">00010</text>
<text x="739.1" y="425.4">00011</text>
<text x="752.3" y="421.6">N69 MLB</text>
<text x="752.3" y="425.4">N69 DEV</text>
<text x="644" y="426.2">5%</text>
<text x="133.8" y="435.9">1</text>
<text x="637" y="436.1">1</text>
<text x="653" y="436.1">2</text>
<text x="739.1" y="435.6">FLOAT=LOW, PULLUP=HIGH</text>
<text x="133.7" y="441.2">TP-P55</text>
<text x="622.1" y="440.2">01005</text>
<text x="635.1" y="440.2">MF</text>
<text x="644" y="441.5">5%</text>
<text x="653.8" y="440.2">1/32W</text>
<text x="739.1" y="440.7">000</text>
<text x="752.3" y="440.7">SPI0</text>
<text x="739.1" y="444.5">001</text>
<text x="739.1" y="448.3">010</text>
<text x="752.3" y="444.5">SPI0 TEST MODE</text>
<text x="752.3" y="448.3">NVME0 x2 MODE</text>
<text x="622.1" y="455.4">01005</text>
<text x="635.1" y="455.4">MF</text>
<text x="637" y="451.4">1</text>
<text x="653" y="451.4">2</text>
<text x="653.8" y="455.4">1/32W</text>
<text x="708.6" y="452.1">SELECTED --&gt;</text>
<text x="739.1" y="452.1">011</text>
<text x="739.1" y="455.9">100</text>
<text x="752.3" y="452.1">NVME0 x2 TEST MODE</text>
<text x="752.3" y="455.9">NVME0 x1 MODE</text>
<text x="133.8" y="458.7">1</text>
<text x="644" y="456.7">5%</text>
<text x="739.1" y="459.7">101</text>
<text x="752.3" y="459.7">NVME0 x1 TEST MODE</text>
<text x="133.7" y="464.1">TP-P55</text>
<text x="739.1" y="467.4">111</text>
<text x="739.1" y="463.5">110</text>
<text x="752.3" y="467.4">FAST SPI0 TEST MODE</text>
<text x="752.3" y="463.5">SLOW SPI0 TEST MODE</text>
<text x="637" y="478">1</text>
<text x="653" y="478">2</text>
<text x="622.1" y="482.1">01005</text>
<text x="635.1" y="482.1">MF</text>
<text x="644" y="483.4">5%</text>
<text x="653.8" y="482.1">1/32W</text>
<text x="622.1" y="497.3">01005</text>
<text x="635.1" y="497.3">MF</text>
<text x="637" y="493.3">1</text>
<text x="653" y="493.3">2</text>
<text x="653.8" y="497.3">1/32W</text>
<text x="644" y="498.6">5%</text>
<text x="637" y="508.5">1</text>
<text x="653" y="508.5">2</text>
<text x="622.1" y="512.6">01005</text>
<text x="635.1" y="512.6">MF</text>
<text x="644" y="513.8">5%</text>
<text x="653.8" y="512.6">1/32W</text>
<text x="590.5" y="533.4">RESISTOR NOSTUFF = LOW</text>
<text x="590.5" y="528.3">RESISTOR</text>
<text x="611.3" y="528.3">STUFF = HIGH '1'</text>
<text x="635.9" y="533.4">'0'</text>
</g>
<g font-size="2.9">
<text x="133.3" y="96.5">ROOM=TEST</text>
<text x="396.2" y="96.5">ROOM=TEST</text>
<text x="133.3" y="116.8">ROOM=TEST</text>
<text x="396.2" y="116.8">ROOM=TEST</text>
<text x="133.3" y="135.9">ROOM=TEST</text>
<text x="394.9" y="148.6">ROOM=TEST</text>
<text x="133.3" y="151.1">ROOM=TEST</text>
<text x="393.7" y="165.1">ROOM=TEST</text>
<text x="132" y="176.5">ROOM=TEST</text>
<text x="167.6" y="176.5">ROOM=TEST</text>
<text x="394.9" y="198.1">ROOM=TEST</text>
<text x="394.9" y="215.9">ROOM=TEST</text>
<text x="132" y="226.1">ROOM=TEST</text>
<text x="394.9" y="236.2">ROOM=TEST</text>
<text x="394.9" y="256.5">ROOM=TEST</text>
<text x="130.8" y="260.3">ROOM=TEST</text>
<text x="132" y="280.7">ROOM=TEST</text>
<text x="132" y="302.3">ROOM=TEST</text>
<text x="637.5" y="320">ROOM=SOC</text>
<text x="130.8" y="335.3">ROOM=TEST</text>
<text x="637.5" y="334">ROOM=SOC</text>
<text x="637.5" y="349.3">ROOM=SOC</text>
<text x="130.8" y="355.6">ROOM=TEST</text>
<text x="637.5" y="364.5">ROOM=SOC</text>
<text x="130.8" y="373.4">ROOM=TEST</text>
<text x="637.5" y="387.3">ROOM=SOC</text>
<text x="132" y="391.2">ROOM=TEST</text>
<text x="637.5" y="402.6">ROOM=SOC</text>
<text x="132" y="408.9">ROOM=TEST</text>
<text x="637.5" y="417.8">ROOM=SOC</text>
<text x="132" y="426.7">ROOM=TEST</text>
<text x="637.5" y="433.1">ROOM=SOC</text>
<text x="132" y="444.5">ROOM=TEST</text>
<text x="637.5" y="448.3">ROOM=SOC</text>
<text x="132" y="467.4">ROOM=TEST</text>
<text x="637.5" y="475">ROOM=SOC</text>
<text x="637.5" y="490.2">ROOM=SOC</text>
<text x="637.5" y="505.5">ROOM=SOC</text>
</g>
<g font-size="2.8">
<text x="137.9" y="271.3">SM</text>
<text x="137.9" y="292.9">SM</text>
</g>
<g font-size="2.5">
<text x="561.3" y="324.6">OUT</text>
<text x="561.3" y="338.6">OUT</text>
<text x="561.3" y="353.8">OUT</text>
<text x="561.3" y="369.1">OUT</text>
<text x="561.3" y="391.9">OUT</text>
<text x="561.3" y="407.2">OUT</text>
<text x="561.3" y="422.4">BI</text>
<text x="561.3" y="437.6">OUT</text>
<text x="561.3" y="452.9">OUT</text>
<text x="561.3" y="479.6">OUT</text>
<text x="561.3" y="494.8">OUT</text>
<text x="561.3" y="510">OUT</text>
</g>
<g font-size="2.3">
<text x="312.6" y="88.9">16</text>
<text x="62.2" y="109.2">31</text>
<text x="66.8" y="109.2">30</text>
<text x="71.3" y="109.2">17</text>
<text x="315.4" y="109.2">16</text>
<text x="62.2" y="129.5">33</text>
<text x="66.8" y="129.5">18</text>
<text x="71.3" y="129.5">17</text>
<text x="310.6" y="141">27</text>
<text x="315.2" y="141">26</text>
<text x="310.6" y="157.5">27</text>
<text x="315.2" y="157.5">26</text>
<text x="315.2" y="190.5">28</text>
<text x="315.2" y="208.3">28</text>
<text x="29.7" y="218.4">16</text>
<text x="34.3" y="218.4">9</text>
<text x="37.3" y="218.4">5</text>
<text x="315.2" y="228.6">28</text>
<text x="315.2" y="248.9">28</text>
<text x="73.2" y="252.7">8</text>
<text x="30.5" y="274.3">28</text>
<text x="35.1" y="274.3">21</text>
<text x="39.6" y="274.3">20</text>
<text x="44.2" y="274.3">14</text>
<text x="48.8" y="274.3">13</text>
<text x="53.3" y="274.3">12</text>
<text x="57.9" y="274.3">9</text>
<text x="61" y="274.3">8</text>
<text x="64" y="274.3">7</text>
<text x="67.1" y="274.3">6</text>
<text x="70.1" y="274.3">5</text>
<text x="73.2" y="274.3">3</text>
<text x="137.7" y="275.1">PP</text>
<text x="73.2" y="276.2">29</text>
<text x="73.2" y="295.9">8</text>
<text x="137.7" y="296.7">PP</text>
<text x="557.8" y="323.8">8</text>
<text x="721.6" y="323.9">3</text>
<text x="724.6" y="323.9">5</text>
<text x="727.7" y="323.9">6</text>
<text x="730.7" y="323.9">7</text>
<text x="733.8" y="323.9">8</text>
<text x="736.8" y="323.9">9</text>
<text x="739.8" y="323.9">12</text>
<text x="744.4" y="323.9">13</text>
<text x="749" y="323.9">14</text>
<text x="753.6" y="323.9">20</text>
<text x="758.1" y="323.9">21</text>
<text x="762.7" y="323.9">28</text>
<text x="52.8" y="327.7">31</text>
<text x="57.4" y="327.7">30</text>
<text x="721.6" y="325.7">29</text>
<text x="557.8" y="337.8">8</text>
<text x="52.8" y="348">31</text>
<text x="57.4" y="348">30</text>
<text x="557.8" y="353.1">8</text>
<text x="54.1" y="365.8">31</text>
<text x="58.6" y="365.8">30</text>
<text x="557.8" y="368.3">8</text>
<text x="54.1" y="383.5">31</text>
<text x="58.6" y="383.5">30</text>
<text x="557.8" y="391.2">8</text>
<text x="59.4" y="401.3">31</text>
<text x="64" y="401.3">30</text>
<text x="557.8" y="406.4">8</text>
<text x="59.4" y="419.1">31</text>
<text x="64" y="419.1">30</text>
<text x="555" y="421.6">8</text>
<text x="557.8" y="436.9">8</text>
<text x="557.8" y="452.1">8</text>
<text x="54.3" y="459.7">31</text>
<text x="58.9" y="459.7">30</text>
<text x="557.8" y="478.8">8</text>
<text x="557.8" y="494">8</text>
<text x="557.8" y="509.3">8</text>
</g>
</svg>
